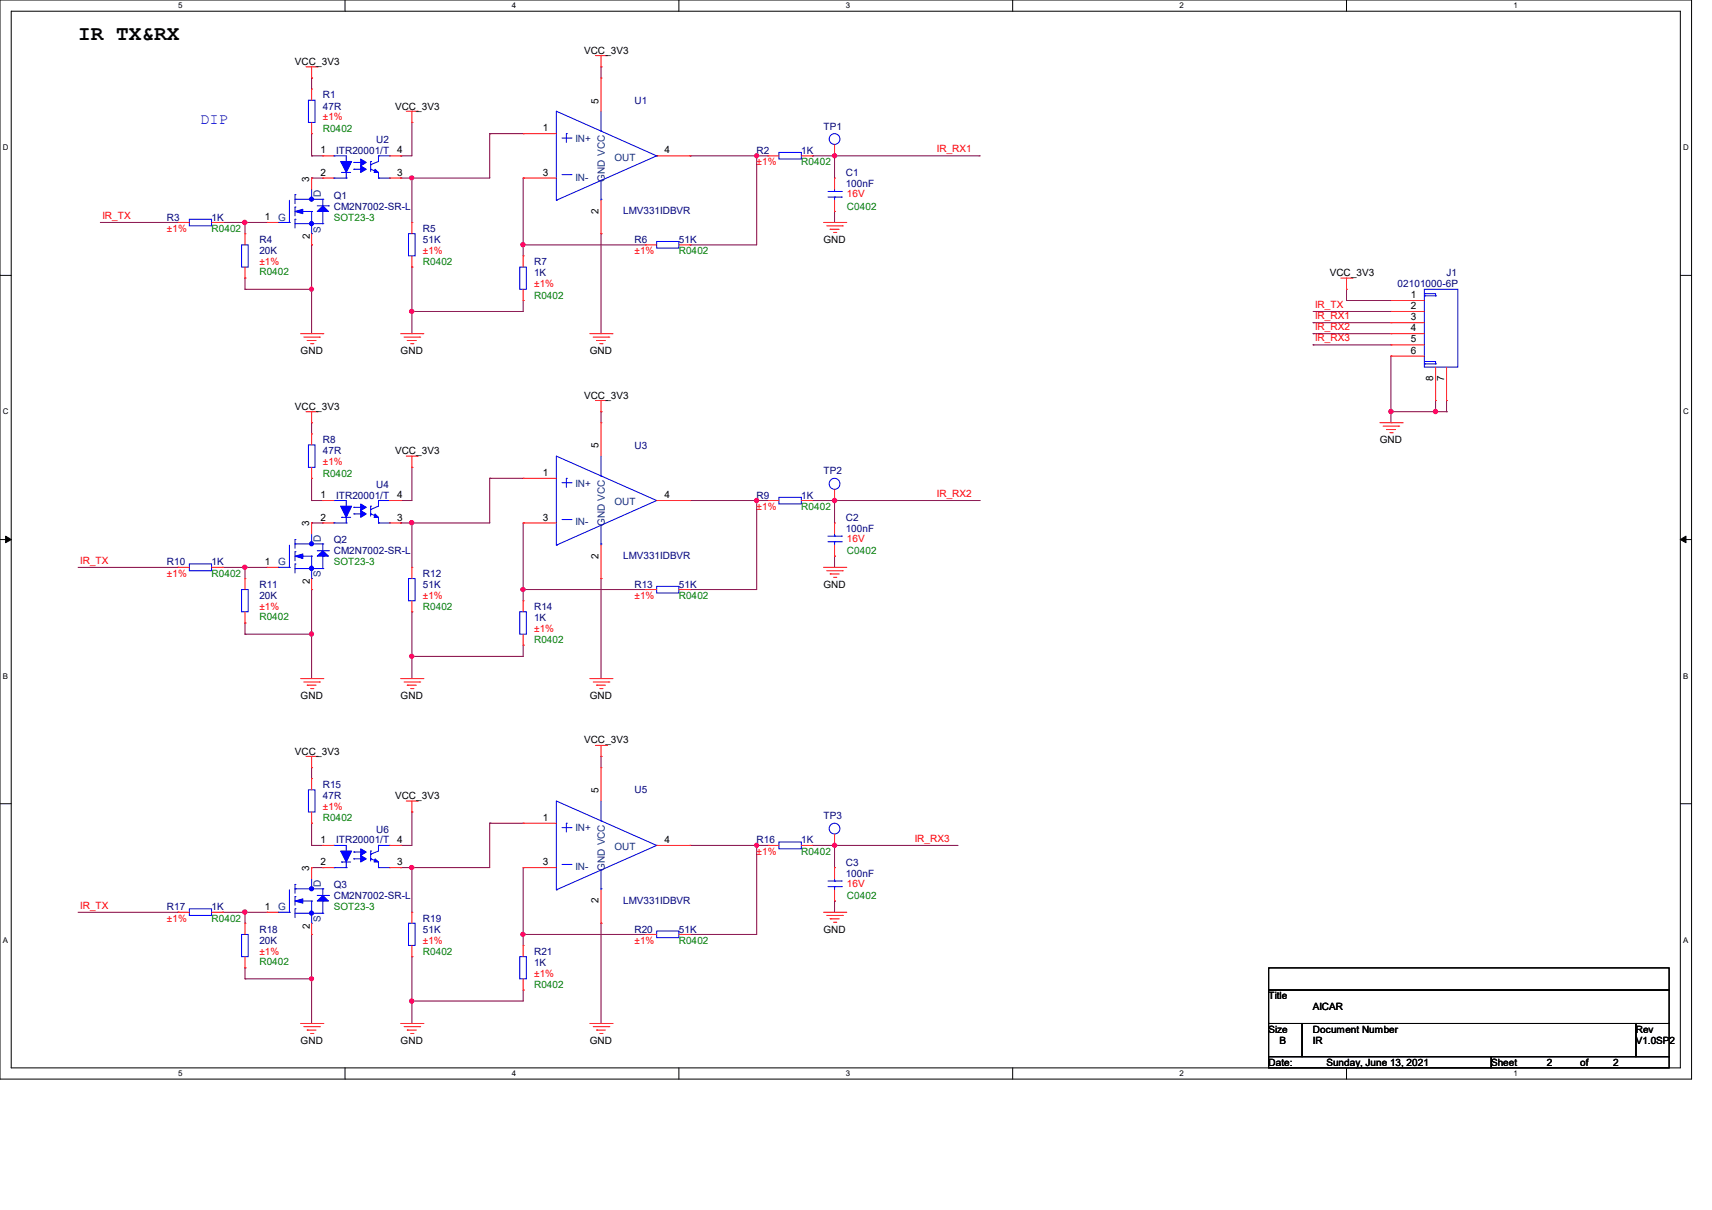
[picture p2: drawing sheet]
<svg xmlns="http://www.w3.org/2000/svg" width="297mm" height="210mm" viewBox="0 0 297 210" stroke-linecap="round" stroke-linejoin="round" font-family="sans-serif">
<path d="M0 0h293.5v187.3h-293.5zM1.9 1.9h289.6v183.4h-289.6z" fill="none" stroke="#000" stroke-width=".17"/>
<g fill="#fff">
<path d="M30.9 .2h.8v1.5h-.8z"/>
<path d="M30.9 185.5h.8v1.6h-.8z"/>
</g>
<path d="M59.9 0v1.9M59.9 185.3v2" fill="none" stroke="#000" stroke-width=".17"/>
<g fill="#fff">
<path d="M88.8 .2h.8v1.5h-.8z"/>
<path d="M88.8 185.5h.8v1.6h-.8z"/>
</g>
<path d="M117.8 0v1.9M117.8 185.3v2" fill="none" stroke="#000" stroke-width=".17"/>
<g fill="#fff">
<path d="M146.7 .2h.8v1.5h-.8z"/>
<path d="M146.7 185.5h.8v1.6h-.8z"/>
</g>
<path d="M175.7 0v1.9M175.7 185.3v2" fill="none" stroke="#000" stroke-width=".17"/>
<g fill="#fff">
<path d="M204.6 .2h.8v1.5h-.8z"/>
<path d="M204.6 185.5h.8v1.6h-.8z"/>
</g>
<path d="M233.6 0v1.9M233.6 185.3v2" fill="none" stroke="#000" stroke-width=".17"/>
<g fill="#fff">
<path d="M262.6 .2h.7v1.5h-.7z"/>
<path d="M262.6 185.5h.7v1.6h-.7z"/>
<path d="M.5 24.8h1v1.6h-1z"/>
<path d="M292 24.8h1v1.6h-1z"/>
<path d="M.5 70.7h1v1.5h-1z"/>
<path d="M292 70.7h1v1.5h-1z"/>
</g>
<path d="M0 47.8h1.9M291.5 47.8h2" fill="none" stroke="#000" stroke-width=".17"/>
<g fill="#fff">
<path d="M.5 116.5h.9v1.6h-.9z"/>
<path d="M292 116.5h.9v1.6h-.9z"/>
</g>
<path d="M0 93.6h1.9M291.5 93.6h2" fill="none" stroke="#000" stroke-width=".17"/>
<path d="M1 93l.9 .6-.9 .6zM291.5 93.6l1-.6v1.2z" fill="#000" stroke="#000" stroke-width=".17"/>
<g fill="#fff">
<path d="M.5 162.4h.9v1.5h-.9z"/>
<path d="M292 162.4h.9v1.5h-.9z"/>
</g>
<path d="M0 139.5h1.9M291.5 139.5h2M220.1 168h69.5v3.8h-69.5zM220.1 171.8h69.5v5.8h-69.5zM220.1 177.6h5.8v5.8h-5.8zM225.9 177.6h57.9v5.8h-57.9zM283.8 177.6h5.8v5.8h-5.8zM220.1 183.4h38.6v1.9h-38.6zM258.7 183.4h30.9v1.9h-30.9z" fill="none" stroke="#000" stroke-width=".17"/>
<g fill="none" stroke="#800040" stroke-width=".17">
<path d="M54.1 13.5h.1M54.1 13.5v2M104.3 11.6h.1M104.3 11.6v1.9M17.4 38.6h13.5M30.9 38.6h.1M38.6 38.6h.1M38.6 38.6h7.8M42.5 38.6h.1M42.5 38.6v2M54.1 27.1h.1M54.1 23.2h.1"/>
<path d="M54.1 30.9h.1M54.1 23.2v3.9M54.1 27.1h1.9M54.1 30.9h1.9M69.5 27.1h.1M69.5 30.9h.1M71.5 21.3h.1M71.5 30.9h.1M71.5 21.3v5.8h-2M71.5 30.9v7.7M85 23.2h.1M85 23.2v7.7h-15.5"/>
<path d="M85 23.2h5.8M90.8 30.9h.1M90.8 30.9v13.5M119.7 27.1h.1M119.7 27.1h13.5M131.3 27.1h.1M131.3 27.1v15.4h-11.6M140.9 27.1h.1M140.9 27.1h29M144.8 27.1h.1M144.8 36.7h.1M144.8 27.1v3.8"/>
<path d="M144.8 36.7v1.9M169.9 27.1h.1M42.5 48.3h.1M42.5 50.2h.1M42.5 48.3v1.9M42.5 50.2h11.6M54.1 50.2h.1M54.1 42.5h.1M54.1 42.5v15.4M71.5 46.4h.1M71.5 54.1h.1M71.5 46.4v11.5"/>
<path d="M90.8 52.2h.1M90.8 42.5h.1M90.8 52.2v1.9h-19.3M90.8 42.5h21.2M104.3 40.6h.1M104.3 40.6v17.3M119.7 42.5h.1M227.8 56h.1M227.8 57.9h.1M227.8 59.9h.1M227.8 54.1h13.5M227.8 56h13.5"/>
<path d="M227.8 57.9h13.5M227.8 59.9h13.5M233.6 52.2h.1M233.6 50.2v2M233.6 52.2h7.7M241.3 54.1h.1M241.3 52.2h.1M54.1 73.4h.1M54.1 73.4v1.9M104.3 71.5h.1M104.3 71.5v1.9M241.3 71.5h.1"/>
<path d="M241.3 61.8h.1M241.3 73.4h.1M241.3 71.5h9.7M241.3 61.8v11.6M249 71.5h.1M249 69.5v2M251 71.5h.1M251 69.5v2M13.5 98.5h17.4M30.9 98.5h.1M38.6 98.5h.1M38.6 98.5h7.8"/>
<path d="M42.5 98.5h.1M42.5 98.5v1.9M54.1 86.9h.1M54.1 83h.1M54.1 90.8h.1M54.1 83v3.9M54.1 86.9h1.9M54.1 90.8h1.9M69.5 86.9h.1M69.5 90.8h.1M71.5 81.1h.1M71.5 90.8h.1"/>
<path d="M71.5 81.1v5.8h-2M71.5 90.8v7.7M85 83h.1M85 83v7.8h-15.5M85 83h5.8M90.8 90.8h.1M90.8 90.8v13.5M119.7 86.9h.1M119.7 86.9h13.5M131.3 86.9h.1M131.3 86.9v15.4h-11.6M140.9 86.9h.1"/>
<path d="M140.9 86.9h29M144.8 86.9h.1M144.8 96.5h.1M144.8 86.9v3.9M144.8 96.5v2M169.9 86.9h.1M42.5 108.1h.1M42.5 110.1h.1M42.5 108.1v2M42.5 110.1h11.6M54.1 110.1h.1M54.1 102.3h.1"/>
<path d="M54.1 102.3v15.5M71.5 106.2h.1M71.5 113.9h.1M71.5 106.2v11.6M90.8 112h.1M90.8 102.3h.1M90.8 112v1.9h-19.3M90.8 102.3h21.2M104.3 100.4h.1M104.3 100.4v17.4M119.7 102.3h.1M54.1 133.2h.1"/>
<path d="M54.1 133.2v1.9M104.3 131.3h.1M104.3 131.3v1.9M13.5 158.3h17.4M30.9 158.3h.1M38.6 158.3h.1M38.6 158.3h7.8M42.5 158.3h.1M42.5 158.3v1.9M54.1 146.7h.1M54.1 142.9h.1M54.1 150.6h.1"/>
<path d="M54.1 142.9v3.8M54.1 146.7h1.9M54.1 150.6h1.9M69.5 146.7h.1M69.5 150.6h.1M71.5 140.9h.1M71.5 150.6h.1M71.5 140.9v5.8h-2M71.5 150.6v7.7M85 142.9h.1M85 142.9v7.7h-15.5M85 142.9h5.8"/>
<path d="M90.8 150.6h.1M90.8 150.6v13.5M119.7 146.7h.1M119.7 146.7h13.5M131.3 146.7h.1M131.3 146.7v15.5h-11.6M140.9 146.7h.1M140.9 146.7h25.1M144.8 146.7h.1M144.8 156.4h.1M144.8 146.7v3.9M144.8 156.4v1.9"/>
<path d="M166 146.7h.1M42.5 168h.1M42.5 169.9h.1M42.5 168v1.9M42.5 169.9h11.6M54.1 169.9h.1M54.1 162.2h.1M54.1 162.2v15.4M71.5 166h.1M71.5 173.7h.1M71.5 166v11.6M90.8 171.8h.1"/>
<path d="M90.8 162.2h.1M90.8 171.8v1.9h-19.3M90.8 162.2h21.2M104.3 160.2h.1M104.3 160.2v17.4M119.7 162.2h.1"/>
</g>
<g fill="#f0f" stroke="#f0f" stroke-width=".17">
<circle cx="71.4" cy="150.6" r=".37"/>
<circle cx="71.4" cy="173.7" r=".38"/>
<circle cx="144.8" cy="146.7" r=".37"/>
<circle cx="54" cy="169.9" r=".36"/>
<circle cx="42.5" cy="158.3" r=".38"/>
<circle cx="131.3" cy="146.7" r=".36"/>
<circle cx="90.7" cy="162.2" r=".37"/>
<circle cx="71.4" cy="90.7" r=".38"/>
<circle cx="71.4" cy="113.9" r=".37"/>
<circle cx="144.8" cy="86.9" r=".38"/>
<circle cx="54" cy="110" r=".37"/>
<circle cx="42.5" cy="98.4" r=".37"/>
<circle cx="131.2" cy="86.9" r=".37"/>
<circle cx="90.7" cy="102.3" r=".37"/>
<circle cx="71.4" cy="30.9" r=".37"/>
<circle cx="71.4" cy="54" r=".37"/>
<circle cx="144.8" cy="27" r=".37"/>
<circle cx="131.3" cy="27" r=".36"/>
<circle cx="54" cy="50.2" r=".36"/>
<circle cx="42.5" cy="38.6" r=".38"/>
<circle cx="90.7" cy="42.5" r=".38"/>
<circle cx="249" cy="71.4" r=".37"/>
<circle cx="241.3" cy="71.4" r=".38"/>
</g>
<g fill="none" stroke="#f00" stroke-width=".17">
<path d="M53.1 11.6h1.9M54.1 13.5h.1M54.1 15.5h.1M54.1 11.6v1.9M54.1 15.5v1.9M55 11.6h.1M70.5 19.3h1.9M71.5 19.3v2M72.4 19.3h.1M103.3 9.7h1.9M104.3 11.6h.1M104.3 13.5h.1"/>
<path d="M104.3 9.7v1.9M104.3 13.5v5.8M105.2 9.7h.1M30.9 38.6h.1M30.9 38.6h2M36.7 38.6h1.9M38.6 38.6h.1M46.4 38.6h.1M46.4 38.6h1.9M54.1 23.2h.1M54.1 30.9h.1M54.1 21.3v1.9"/>
<path d="M54.1 30.9v2M56 27.1h.1M56 30.9h.1M56 27.1h1.9M56 30.9h1.9M67.6 27.1h1.9M67.6 30.9h1.9M69.5 30.9h.1M69.5 27.1h.1M71.5 21.3h.1M71.5 38.6h.1M71.5 38.6v2"/>
<path d="M90.8 23.2h.1M90.8 30.9h.1M90.8 30.9h5.7M90.8 23.2h5.7M104.3 34.8v5.8M113.9 27.1h5.8M119.7 27.1h.1M133.2 27.1h.1M133.2 27.1h1.9M139 27.1h1.9M140.9 27.1h.1M142.9 38.6h3.8"/>
<path d="M143.4 39.2h2.7M144 39.8h.1M144 39.8h1.6M144.8 30.9h.1M144.8 36.7h.1M144.8 27.1h.1M144.8 25.1v2M144.8 30.9v2M144.8 34.8v1.9M146.1 39.2h.1M146.7 38.6h.1M42.5 48.3h.1"/>
<path d="M42.5 40.6h.1M42.5 40.6v1.9M42.5 46.4v1.9M52.2 57.9h3.8M52.7 58.5h2.7M53.3 59.1h.1M53.3 59.1h1.5M53.9 59.6h.4M54.1 42.5h.1M54.1 40.6v1.9M54.3 59.6h.1M55.4 58.5h.1"/>
<path d="M56 57.9h.1M69.5 57.9h3.9M70.1 58.5h2.7M70.7 59.1h.1M70.7 59.1h1.5M71.2 59.6h.4M71.5 46.4h.1M71.5 44.4v2M71.6 59.6h.1M72.8 58.5h.1M73.4 57.9h.1M90.8 44.4h.1"/>
<path d="M90.8 52.2h.1M90.8 44.4v2M90.8 50.2v2M102.3 57.9h3.9M102.9 58.5h2.7M103.5 59.1h.1M103.5 59.1h1.5M104.1 59.6h.3M104.3 40.6h.1M104.4 59.6h.1M105.6 58.5h.1M106.2 57.9h.1"/>
<path d="M112 42.5h.1M112 42.5h1.9M117.8 42.5h1.9M119.7 42.5h.1M144.6 40.3h.4M145 40.3h.1M232.6 48.3h2M233.6 50.2h.1M233.6 48.3v1.9M234.6 48.3h.1M241.3 52.2h.1M241.3 54.1h.1"/>
<path d="M241.3 56h.1M241.3 57.9h.1M241.3 59.9h.1M241.3 57.9h5.8M241.3 52.2h5.8M241.3 54.1h5.8M241.3 56h5.8M241.3 59.9h5.8M53.1 71.5h1.9M54.1 73.4h.1M54.1 75.3h.1M54.1 71.5v1.9"/>
<path d="M54.1 75.3v1.9M55 71.5h.1M70.5 79.2h1.9M71.5 79.2v1.9M72.4 79.2h.1M103.3 69.5h1.9M104.3 71.5h.1M104.3 73.4h.1M104.3 69.5v2M104.3 73.4v5.8M105.2 69.5h.1M239.4 73.4h3.8"/>
<path d="M239.9 74h2.8M240.5 74.5h.1M240.5 74.5h1.6M241.1 75.1h.4M241.3 61.8h.1M241.3 61.8h5.8M241.5 75.1h.1M242.7 74h.1M243.2 73.4h.1M249 69.5h.1M249 63.7v5.8M251 69.5h.1"/>
<path d="M251 63.7v5.8M30.9 98.5h.1M30.9 98.5h2M36.7 98.5h1.9M38.6 98.5h.1M46.4 98.5h.1M46.4 98.5h1.9M54.1 90.8h.1M54.1 83h.1M54.1 81.1v1.9M54.1 90.8v1.9M56 86.9h.1"/>
<path d="M56 90.8h.1M56 86.9h1.9M56 90.8h1.9M67.6 86.9h1.9M67.6 90.8h1.9M69.5 90.8h.1M69.5 86.9h.1M71.5 81.1h.1M71.5 98.5h.1M71.5 98.5v1.9M90.8 83h.1M90.8 90.8h.1"/>
<path d="M90.8 90.8h5.7M90.8 83h5.7M104.3 94.6v5.8M113.9 86.9h5.8M119.7 86.9h.1M133.2 86.9h.1M133.2 86.9h1.9M139 86.9h1.9M140.9 86.9h.1M142.9 98.5h3.8M143.4 99.1h2.7M144 99.6h.1"/>
<path d="M144 99.6h1.6M144.8 86.9h.1M144.8 90.8h.1M144.8 96.5h.1M144.8 85v1.9M144.8 90.8v1.9M144.8 94.6v1.9M146.1 99.1h.1M146.7 98.5h.1M42.5 108.1h.1M42.5 100.4h.1M42.5 100.4v1.9"/>
<path d="M42.5 106.2v1.9M52.2 117.8h3.8M52.7 118.4h2.7M53.3 118.9h.1M53.3 118.9h1.5M53.9 119.5h.4M54.1 102.3h.1M54.1 100.4v1.9M54.3 119.5h.1M55.4 118.4h.1M56 117.8h.1M69.5 117.8h3.9"/>
<path d="M70.1 118.4h2.7M70.7 118.9h.1M70.7 118.9h1.5M71.2 119.5h.4M71.5 106.2h.1M71.5 104.3v1.9M71.6 119.5h.1M72.8 118.4h.1M73.4 117.8h.1M90.8 104.3h.1M90.8 112h.1M90.8 104.3v1.9"/>
<path d="M90.8 110.1v1.9M102.3 117.8h3.9M102.9 118.4h2.7M103.5 118.9h.1M103.5 118.9h1.5M104.1 119.5h.3M104.3 100.4h.1M104.4 119.5h.1M105.6 118.4h.1M106.2 117.8h.1M112 102.3h.1M112 102.3h1.9"/>
<path d="M117.8 102.3h1.9M119.7 102.3h.1M144.6 100.2h.4M145 100.2h.1M53.1 131.3h1.9M54.1 133.2h.1M54.1 135.1h.1M54.1 131.3v1.9M54.1 135.1v2M55 131.3h.1M70.5 139h1.9M71.5 139v1.9"/>
<path d="M72.4 139h.1M103.3 129.4h1.9M104.3 131.3h.1M104.3 133.2h.1M104.3 129.4v1.9M104.3 133.2v5.8M105.2 129.4h.1M30.9 158.3h.1M30.9 158.3h2M36.7 158.3h1.9M38.6 158.3h.1M46.4 158.3h.1"/>
<path d="M46.4 158.3h1.9M54.1 142.9h.1M54.1 150.6h.1M54.1 140.9v2M54.1 150.6v1.9M56 146.7h.1M56 150.6h.1M56 146.7h1.9M56 150.6h1.9M67.6 146.7h1.9M67.6 150.6h1.9M69.5 150.6h.1"/>
<path d="M69.5 146.7h.1M71.5 140.9h.1M71.5 158.3h.1M71.5 158.3v1.9M90.8 142.9h.1M90.8 150.6h.1M90.8 150.6h5.7M90.8 142.9h5.7M104.3 154.4v5.8M113.9 146.7h5.8M119.7 146.7h.1M133.2 146.7h.1"/>
<path d="M133.2 146.7h1.9M139 146.7h1.9M140.9 146.7h.1M142.9 158.3h3.8M143.4 158.9h2.7M144 159.5h.1M144 159.5h1.6M144.8 150.6h.1M144.8 156.4h.1M144.8 146.7h.1M144.8 144.8v1.9M144.8 150.6v1.9"/>
<path d="M144.8 154.4v2M146.1 158.9h.1M146.7 158.3h.1M42.5 168h.1M42.5 160.2h.1M42.5 160.2v2M42.5 166v2M52.2 177.6h3.8M52.7 178.2h2.7M53.3 178.8h.1M53.3 178.8h1.5M53.9 179.4h.4"/>
<path d="M54.1 162.2h.1M54.1 160.2v2M54.3 179.4h.1M55.4 178.2h.1M56 177.6h.1M69.5 177.6h3.9M70.1 178.2h2.7M70.7 178.8h.1M70.7 178.8h1.5M71.2 179.4h.4M71.5 166h.1M71.5 164.1v1.9"/>
<path d="M71.6 179.4h.1M72.8 178.2h.1M73.4 177.6h.1M90.8 164.1h.1M90.8 171.8h.1M90.8 164.1v1.9M90.8 169.9v1.9M102.3 177.6h3.9M102.9 178.2h2.7M103.5 178.8h.1M103.5 178.8h1.5M104.1 179.4h.3"/>
<path d="M104.3 160.2h.1M104.4 179.4h.1M105.6 178.2h.1M106.2 177.6h.1M112 162.2h.1M112 162.2h1.9M117.8 162.2h1.9M119.7 162.2h.1M144.6 160.1h.4M145 160.1h.1"/>
</g>
<g fill="#00f" stroke="#00f" stroke-width=".17">
<path d="M55 96.5l1-.9 1 .9z"/>
<path d="M51.2 96.5l1.3-.4v.8z"/>
<path d="M56 35.7l1 1h-2z"/>
<path d="M51.2 36.7l1.3-.4v.8z"/>
<path d="M56 155.4l1 1h-2z"/>
<path d="M51.2 156.4l1.3-.4v.8z"/>
<path d="M59.1 28h1.9l-.9 1.9z" fill-rule="evenodd"/>
<path d="M62.6 28.8l.9 .6-.9 .5z" fill-rule="evenodd"/>
<path d="M62.6 27.6l.9 .6-.9 .6z" fill-rule="evenodd"/>
<path d="M65.1 29.4l.6 .5h-.8z" fill-rule="evenodd"/>
<path d="M59.1 147.7h1.9l-.9 1.9z" fill-rule="evenodd"/>
<path d="M62.6 148.5l.9 .6-.9 .5z" fill-rule="evenodd"/>
<path d="M62.6 147.3l.9 .6-.9 .6z" fill-rule="evenodd"/>
<path d="M65.1 149.1l.6 .5h-.8z" fill-rule="evenodd"/>
<path d="M59.1 87.8h1.9l-.9 2z" fill-rule="evenodd"/>
<path d="M62.6 88.6l.9 .6-.9 .6z" fill-rule="evenodd"/>
<path d="M62.6 87.5l.9 .6-.9 .5z" fill-rule="evenodd"/>
<path d="M65.1 89.2l.6 .6h-.8z" fill-rule="evenodd"/>
<circle cx="54" cy="94.4" r=".36"/>
<circle cx="54" cy="98.6" r=".37"/>
<circle cx="54" cy="34.6" r=".36"/>
<circle cx="54" cy="38.8" r=".36"/>
<circle cx="54" cy="154.2" r=".36"/>
<circle cx="54" cy="158.5" r=".36"/>
</g>
<g fill="none" stroke="#00f" stroke-width=".17">
<path d="M53.5 17.4h1.2v3.9h-1.2zM104.3 19.3v3.5M32.9 38.1h3.8v1.1h-3.8zM48.3 38.6h.1M48.3 38.6h1.9M50.2 38.6h.1M50.2 34.8v3.8M51.2 38.1h.1M51.2 35.9h.1M51.2 33.8h.1M51.2 34.6h.1M51.2 33.8v1.5"/>
<path d="M51.2 35.9v1.6M51.2 38.1v1.5M51.2 38.8h4.8M51.2 34.6h4.8M52.2 36.7h1.9M54.1 34.6h.1M54.1 36.7h.1M54.1 32.9v1.7M54.1 36.7v3.9M55 35.7h2M56 38.8h.1M56 36.7h.1"/>
<path d="M56 34.6h.1M56 34.6v1.1M56 36.7v2.1M57 35.7h.1M57.9 30.9h.1M57.9 27.1h.1M57.9 27.1h2.2v3.8M57.9 30.9h2.2M59.3 29.9h.1M59.3 29.9h1.5M60.1 30.9h.1M61.4 29.4h.1"/>
<path d="M61.4 28.2h.1M61.4 29.4h1.2M61.4 28.2h1.2M64.3 28.6h.1M64.3 29.4h.1M64.3 28h.1M64.3 29.4l1 .4M64.3 28v1.8M65.7 30.9h.1M65.7 27.1h.1M65.7 30.9h1.9M65.7 27.1h1.9"/>
<path d="M65.7 27.1v.9l-1.4 .6M65.7 29.9v1M67.6 30.9h.1M67.6 27.1h.1M96.5 34.8h.1M97.5 24h1.6M97.5 30.3h1.6M98.3 23.2h.1M98.3 23.2v1.5M99.1 24h.1M99.1 30.3h.1M104.3 22.8h.1"/>
<path d="M104.3 34.6h.1M104.3 31.3h.1M104.3 31.3v3.5M113.9 27.1h.1M113.9 27.1l-17.4-7.8v15.5M113.9 27.1l-17.4 7.7M135.1 26.5h3.9v1.1h-3.9zM143.6 34.2h2.4M143.6 33.2h2.4M144.8 33.2h.1M144.8 34.2h.1M144.8 32.9v.3"/>
<path d="M144.8 34.2v.6M146 34.2h.1M146 33.2h.1M41.9 42.5h1.2v3.9h-1.2zM54.1 40.6h.1M70.9 40.6h1.1v3.8h-1.1zM90.2 46.4h1.1v3.8h-1.1zM113.9 41.9h3.9v1.2h-3.9zM247.1 50.2h5.8v13.5h-5.8zM247.1 51.4h.1M247.1 51h.1M247.1 51.4h1.9"/>
<path d="M247.1 51h1.9v.4M249 51.4h.1M53.5 77.2h1.2v3.9h-1.2zM104.3 79.2v3.4M247.1 63.2h.1M247.1 62.7h.1M247.1 62.7h1.9v.5M247.1 63.2h1.9M249 63.2h.1M32.9 97.9h3.8v1.2h-3.8zM48.3 98.5h.1M48.3 98.5h1.9"/>
<path d="M50.2 98.5h.1M50.2 94.6v3.9M51.2 97.9h.1M51.2 95.8h.1M51.2 93.6h.1M51.2 94.4h.1M51.2 93.6v1.6M51.2 95.8v1.5M51.2 97.9v1.5M51.2 98.7h4.8M51.2 94.4h4.8M52.2 96.5h1.9"/>
<path d="M54.1 94.4h.1M54.1 96.5h.1M54.1 92.7v1.7M54.1 96.5v3.9M55 95.6h2M56 98.7h.1M56 96.5h.1M56 94.4h.1M56 94.4v1.2M56 96.5v2.2M57 95.6h.1M57.9 90.8h.1"/>
<path d="M57.9 86.9h.1M57.9 86.9h2.2v3.9M57.9 90.8h2.2M59.3 89.8h.1M59.3 89.8h1.5M60.1 90.8h.1M61.4 89.2h.1M61.4 88.1h.1M61.4 89.2h1.2M61.4 88.1h1.2M64.3 88.4h.1M64.3 89.2h.1"/>
<path d="M64.3 87.8h.1M64.3 87.8v1.8M64.3 89.2l1 .4M65.7 90.8h.1M65.7 86.9h.1M65.7 86.9v.9l-1.4 .6M65.7 89.8v1M65.7 90.8h1.9M65.7 86.9h1.9M67.6 90.8h.1M67.6 86.9h.1M96.5 94.6h.1"/>
<path d="M97.5 83.8h1.6M97.5 90.2h1.6M98.3 83h.1M98.3 83v1.6M99.1 83.8h.1M99.1 90.2h.1M104.3 82.6h.1M104.3 94.4h.1M104.3 91.1h.1M104.3 91.1v3.5M113.9 86.9h.1M113.9 86.9l-17.4-7.7v15.4"/>
<path d="M113.9 86.9l-17.4 7.7M135.1 86.3h3.9v1.2h-3.9zM143.6 94h2.4M143.6 93h2.4M144.8 93h.1M144.8 94h.1M144.8 92.7v.3M144.8 94v.6M146 94h.1M146 93h.1M41.9 102.3h1.2v3.9h-1.2zM54.1 100.4h.1"/>
<path d="M70.9 100.4h1.1v3.9h-1.1zM90.2 106.2h1.1v3.9h-1.1zM113.9 101.8h3.9v1.1h-3.9zM53.5 137.1h1.2v3.8h-1.2zM104.3 139v3.5M32.9 157.7h3.8v1.2h-3.8zM48.3 158.3h.1M48.3 158.3h1.9M50.2 158.3h.1M50.2 154.4v3.9M51.2 157.7h.1M51.2 155.6h.1"/>
<path d="M51.2 153.5h.1M51.2 154.3h.1M51.2 153.5v1.5M51.2 155.6v1.5M51.2 157.7v1.6M51.2 158.5h4.8M51.2 154.3h4.8M52.2 156.4h1.9M54.1 154.3h.1M54.1 156.4h.1M54.1 152.5v1.8M54.1 156.4v3.8"/>
<path d="M55 155.4h2M56 158.5h.1M56 156.4h.1M56 154.3h.1M56 154.3v1.1M56 156.4v2.1M57 155.4h.1M57.9 150.6h.1M57.9 146.7h.1M57.9 146.7h2.2v3.9M57.9 150.6h2.2M59.3 149.6h.1"/>
<path d="M59.3 149.6h1.5M60.1 150.6h.1M61.4 149.1h.1M61.4 147.9h.1M61.4 149.1h1.2M61.4 147.9h1.2M64.3 148.3h.1M64.3 149.1h.1M64.3 147.7h.1M64.3 147.7v1.7M64.3 149.1l1 .3M65.7 150.6h.1"/>
<path d="M65.7 146.7h.1M65.7 146.7v1l-1.4 .6M65.7 149.6v1M65.7 150.6h1.9M65.7 146.7h1.9M67.6 150.6h.1M67.6 146.7h.1M96.5 154.4h.1M97.5 143.6h1.6M97.5 150h1.6M98.3 142.9h.1M98.3 142.9v1.5"/>
<path d="M99.1 143.6h.1M99.1 150h.1M104.3 142.5h.1M104.3 154.3h.1M104.3 151h.1M104.3 151v3.4M113.9 146.7h.1M113.9 146.7l-17.4-7.7v15.4M113.9 146.7l-17.4 7.7M135.1 146.1h3.9v1.2h-3.9zM143.6 153.9h2.4M143.6 152.9h2.4"/>
<path d="M144.8 152.9h.1M144.8 153.9h.1M144.8 152.5v.4M144.8 153.9v.5M146 153.9h.1M146 152.9h.1M41.9 162.2h1.2v3.8h-1.2zM54.1 160.2h.1M70.9 160.2h1.1v3.9h-1.1zM90.2 166h1.1v3.9h-1.1zM113.9 161.6h3.9v1.1h-3.9z"/>
<circle cx="144.8" cy="24.1" r=".93"/>
<circle cx="144.8" cy="84" r=".94"/>
<circle cx="144.8" cy="143.8" r=".93"/>
</g>
<text font-size="3.6" x="13.5" y="6.9">IR TX&amp;RX</text>
<text font-size="2.7" fill="#00f" x="34.8" y="21.5">DIP</text>
<g font-size="1.7">
<text x="51.2" y="11.3">VCC_3V3</text>
<text x="101.3" y="9.4">VCC_3V3</text>
<text x="103.8" y="18" transform="rotate(-90 103.8 18)">5</text>
<text x="68.5" y="19">VCC_3V3</text>
<text x="94.2" y="22.8">1</text>
<text x="55.6" y="26.6">1</text>
<text x="68.9" y="26.6">4</text>
<text x="115.3" y="26.6">4</text>
<text x="53.6" y="31.5" transform="rotate(-90 53.6 31.5)">3</text>
<text x="55.6" y="30.5">2</text>
<text x="68.9" y="30.5">3</text>
<text x="94.2" y="30.5">3</text>
<text x="45.9" y="38.2">1</text>
<text x="53.8" y="41.5" transform="rotate(-90 53.8 41.5)">2</text>
<text x="103.8" y="37.1" transform="rotate(-90 103.8 37.1)">2</text>
<text x="142.9" y="42.2">GND</text>
<text x="230.7" y="48">VCC_3V3</text>
<text x="244.7" y="51.7">1</text>
<text x="244.7" y="53.6">2</text>
<text x="244.7" y="55.6">3</text>
<text x="244.7" y="57.5">4</text>
<text x="244.7" y="59.4">5</text>
<text x="52.2" y="61.5">GND</text>
<text x="69.5" y="61.5">GND</text>
<text x="102.3" y="61.5">GND</text>
<text x="244.7" y="61.4">6</text>
<text x="51.2" y="71.1">VCC_3V3</text>
<text x="101.3" y="69.2">VCC_3V3</text>
<text x="248.6" y="66.1" transform="rotate(-90 248.6 66.1)">8</text>
<text x="250.5" y="66.1" transform="rotate(-90 250.5 66.1)">7</text>
<text x="103.8" y="77.8" transform="rotate(-90 103.8 77.8)">5</text>
<text x="239.4" y="76.9">GND</text>
<text x="68.5" y="78.8">VCC_3V3</text>
<text x="94.2" y="82.6">1</text>
<text x="55.6" y="86.4">1</text>
<text x="68.9" y="86.4">4</text>
<text x="115.3" y="86.4">4</text>
<text x="53.6" y="91.3" transform="rotate(-90 53.6 91.3)">3</text>
<text x="55.6" y="90.3">2</text>
<text x="68.9" y="90.3">3</text>
<text x="94.2" y="90.3">3</text>
<text x="45.9" y="98">1</text>
<text x="53.8" y="101.4" transform="rotate(-90 53.8 101.4)">2</text>
<text x="103.8" y="97" transform="rotate(-90 103.8 97)">2</text>
<text x="142.9" y="102">GND</text>
<text x="52.2" y="121.3">GND</text>
<text x="69.5" y="121.3">GND</text>
<text x="102.3" y="121.3">GND</text>
<text x="51.2" y="131">VCC_3V3</text>
<text x="101.3" y="129">VCC_3V3</text>
<text x="103.8" y="137.7" transform="rotate(-90 103.8 137.7)">5</text>
<text x="68.5" y="138.7">VCC_3V3</text>
<text x="94.2" y="142.5">1</text>
<text x="55.6" y="146.3">1</text>
<text x="68.9" y="146.3">4</text>
<text x="115.3" y="146.3">4</text>
<text x="53.6" y="151.2" transform="rotate(-90 53.6 151.2)">3</text>
<text x="55.6" y="150.2">2</text>
<text x="68.9" y="150.2">3</text>
<text x="94.2" y="150.2">3</text>
<text x="45.9" y="157.9">1</text>
<text x="53.8" y="161.2" transform="rotate(-90 53.8 161.2)">2</text>
<text x="103.8" y="156.8" transform="rotate(-90 103.8 156.8)">2</text>
<text x="142.9" y="161.8">GND</text>
<text x="220.1" y="173.4">Title</text>
<text x="220.1" y="179.2">Size</text>
<text x="227.8" y="179.2">Document Number</text>
<text x="227.8" y="175.3">AICAR</text>
<text x="283.8" y="179.2">Rev</text>
<text x="52.2" y="181.1">GND</text>
<text x="69.5" y="181.1">GND</text>
<text x="102.3" y="181.1">GND</text>
<text x="220.1" y="185">Date:</text>
<text x="222" y="181.1">B</text>
<text x="227.8" y="181.1">IR</text>
<text x="230.1" y="185">Sunday, June 13, 2021</text>
<text x="258.7" y="185">Sheet</text>
<text x="268.3" y="185">2</text>
<text x="274.1" y="185">of</text>
<text x="279.9" y="185">2</text>
<text x="283.8" y="181.1">V1.0SP2</text>
</g>
<g font-size="1.7" fill="#000080">
<text x="56" y="17.1">R1</text>
<text x="56" y="19">47R</text>
<text x="110.1" y="18">U1</text>
<text x="142.9" y="22.5">TP1</text>
<text x="58.3" y="26.7">ITR20001/T</text>
<text x="65.3" y="24.8">U2</text>
<text x="131.3" y="26.7">R2</text>
<text x="139" y="26.7">1K</text>
<text x="57.9" y="34.5">Q1</text>
<text x="146.7" y="30.6">C1</text>
<text x="146.7" y="32.5">100nF</text>
<text x="29" y="38.3">R3</text>
<text x="36.7" y="38.3">1K</text>
<text x="57.9" y="36.4">CM2N7002-SR-L</text>
<text x="73.4" y="40.2">R5</text>
<text x="108.1" y="37.1">LMV331IDBVR</text>
<text x="45" y="42.2">R4</text>
<text x="45" y="44.1">20K</text>
<text x="73.4" y="42.2">51K</text>
<text x="92.7" y="46">R7</text>
<text x="92.7" y="48">1K</text>
<text x="110.1" y="42.2">R6</text>
<text x="117.8" y="42.2">51K</text>
<text x="250.9" y="48">J1</text>
<text x="242.5" y="49.9">02101000-6P</text>
<text x="56" y="76.9">R8</text>
<text x="110.1" y="77.9">U3</text>
<text x="56" y="78.8">47R</text>
<text x="142.9" y="82.3">TP2</text>
<text x="58.3" y="86.6">ITR20001/T</text>
<text x="65.3" y="84.6">U4</text>
<text x="131.3" y="86.6">R9</text>
<text x="139" y="86.6">1K</text>
<text x="57.9" y="94.3">Q2</text>
<text x="146.7" y="90.4">C2</text>
<text x="146.7" y="92.4">100nF</text>
<text x="29" y="98.1">R10</text>
<text x="36.7" y="98.1">1K</text>
<text x="57.9" y="96.2">CM2N7002-SR-L</text>
<text x="73.4" y="100.1">R12</text>
<text x="108.1" y="97">LMV331IDBVR</text>
<text x="45" y="102">R11</text>
<text x="45" y="103.9">20K</text>
<text x="73.4" y="102">51K</text>
<text x="92.7" y="105.9">R14</text>
<text x="92.7" y="107.8">1K</text>
<text x="110.1" y="102">R13</text>
<text x="117.8" y="102">51K</text>
<text x="56" y="136.7">R15</text>
<text x="110.1" y="137.7">U5</text>
<text x="56" y="138.7">47R</text>
<text x="142.9" y="142.2">TP3</text>
<text x="58.3" y="146.4">ITR20001/T</text>
<text x="65.3" y="144.5">U6</text>
<text x="131.3" y="146.4">R16</text>
<text x="139" y="146.4">1K</text>
<text x="57.9" y="154.1">Q3</text>
<text x="146.7" y="150.3">C3</text>
<text x="146.7" y="152.2">100nF</text>
<text x="29" y="158">R17</text>
<text x="36.7" y="158">1K</text>
<text x="45" y="161.8">R18</text>
<text x="57.9" y="156">CM2N7002-SR-L</text>
<text x="73.4" y="159.9">R19</text>
<text x="73.4" y="161.8">51K</text>
<text x="108.1" y="156.8">LMV331IDBVR</text>
<text x="110.1" y="161.8">R20</text>
<text x="117.8" y="161.8">51K</text>
<text x="45" y="163.8">20K</text>
<text x="92.7" y="165.7">R21</text>
<text x="92.7" y="167.6">1K</text>
</g>
<g font-size="1.7" fill="#008000">
<text x="56" y="22.9">R0402</text>
<text x="139" y="28.7">R0402</text>
<text x="36.7" y="40.2">R0402</text>
<text x="57.9" y="38.3">SOT23-3</text>
<text x="146.9" y="36.4">C0402</text>
<text x="45" y="47.8">R0402</text>
<text x="73.4" y="46">R0402</text>
<text x="117.8" y="44.1">R0402</text>
<text x="92.7" y="51.8">R0402</text>
<text x="56" y="82.7">R0402</text>
<text x="139" y="88.5">R0402</text>
<text x="36.7" y="100.1">R0402</text>
<text x="57.9" y="98.1">SOT23-3</text>
<text x="146.9" y="96.2">C0402</text>
<text x="45" y="107.6">R0402</text>
<text x="73.4" y="105.9">R0402</text>
<text x="117.8" y="103.9">R0402</text>
<text x="92.7" y="111.7">R0402</text>
<text x="56" y="142.5">R0402</text>
<text x="139" y="148.3">R0402</text>
<text x="36.7" y="159.9">R0402</text>
<text x="57.9" y="158">SOT23-3</text>
<text x="146.9" y="156">C0402</text>
<text x="45" y="167.4">R0402</text>
<text x="73.4" y="165.7">R0402</text>
<text x="117.8" y="163.8">R0402</text>
<text x="92.7" y="171.5">R0402</text>
</g>
<g font-size="1.7" fill="#f00">
<text x="56" y="20.9">±1%</text>
<text x="131.3" y="28.7">±1%</text>
<text x="162.5" y="26.5">IR_RX1</text>
<text x="146.9" y="34.2">16V</text>
<text x="17.8" y="38">IR_TX</text>
<text x="29" y="40.2">±1%</text>
<text x="45" y="46">±1%</text>
<text x="73.4" y="44.1">±1%</text>
<text x="110.1" y="44.1">±1%</text>
<text x="92.7" y="49.9">±1%</text>
<text x="228.2" y="53.5">IR_TX</text>
<text x="228.2" y="55.4">IR_RX1</text>
<text x="228.2" y="57.3">IR_RX2</text>
<text x="228.2" y="59.3">IR_RX3</text>
<text x="56" y="80.8">±1%</text>
<text x="131.3" y="88.5">±1%</text>
<text x="162.5" y="86.3">IR_RX2</text>
<text x="146.9" y="94.1">16V</text>
<text x="13.9" y="97.9">IR_TX</text>
<text x="29" y="100.1">±1%</text>
<text x="45" y="105.9">±1%</text>
<text x="73.4" y="103.9">±1%</text>
<text x="110.1" y="103.9">±1%</text>
<text x="92.7" y="109.7">±1%</text>
<text x="56" y="140.6">±1%</text>
<text x="131.3" y="148.3">±1%</text>
<text x="158.7" y="146.1">IR_RX3</text>
<text x="146.9" y="153.9">16V</text>
<text x="13.9" y="157.7">IR_TX</text>
<text x="29" y="159.9">±1%</text>
<text x="45" y="165.7">±1%</text>
<text x="73.4" y="163.8">±1%</text>
<text x="110.1" y="163.8">±1%</text>
<text x="92.7" y="169.6">±1%</text>
</g>
<g font-size="1.7" fill="#004080">
<text x="99.8" y="24.6">IN+</text>
<text x="106.6" y="27.9">OUT</text>
<text x="55.7" y="34.2" transform="rotate(-90 55.7 34.2)">D</text>
<text x="99.8" y="31.4">IN-</text>
<text x="104.9" y="31.5" transform="rotate(-90 104.9 31.5)">GND VCC</text>
<text x="48.3" y="38.3">G</text>
<text x="55.7" y="40.4" transform="rotate(-90 55.7 40.4)">S</text>
<text x="99.8" y="84.5">IN+</text>
<text x="106.6" y="87.7">OUT</text>
<text x="55.7" y="94" transform="rotate(-90 55.7 94)">D</text>
<text x="99.8" y="91.2">IN-</text>
<text x="104.9" y="91.3" transform="rotate(-90 104.9 91.3)">GND VCC</text>
<text x="48.3" y="98.1">G</text>
<text x="55.7" y="100.2" transform="rotate(-90 55.7 100.2)">S</text>
<text x="99.8" y="144.3">IN+</text>
<text x="106.6" y="147.6">OUT</text>
<text x="55.7" y="153.9" transform="rotate(-90 55.7 153.9)">D</text>
<text x="99.8" y="151">IN-</text>
<text x="104.9" y="151.2" transform="rotate(-90 104.9 151.2)">GND VCC</text>
<text x="48.3" y="158">G</text>
<text x="55.7" y="160.1" transform="rotate(-90 55.7 160.1)">S</text>
</g>
<g font-size="1.4">
<text x="30.9" y="1.4">5</text>
<text x="88.8" y="1.4">4</text>
<text x="146.7" y="1.4">3</text>
<text x="204.6" y="1.4">2</text>
<text x="262.6" y="1.4">1</text>
<text x=".5" y="26.1">D</text>
<text x="292" y="26.1">D</text>
<text x=".5" y="71.9">C</text>
<text x="292" y="71.9">C</text>
<text x=".5" y="117.8">B</text>
<text x="292" y="117.8">B</text>
<text x=".5" y="163.6">A</text>
<text x="292" y="163.6">A</text>
<text x="30.9" y="186.8">5</text>
<text x="88.8" y="186.8">4</text>
<text x="146.7" y="186.8">3</text>
<text x="204.6" y="186.8">2</text>
<text x="262.6" y="186.8">1</text>
</g>
</svg>
